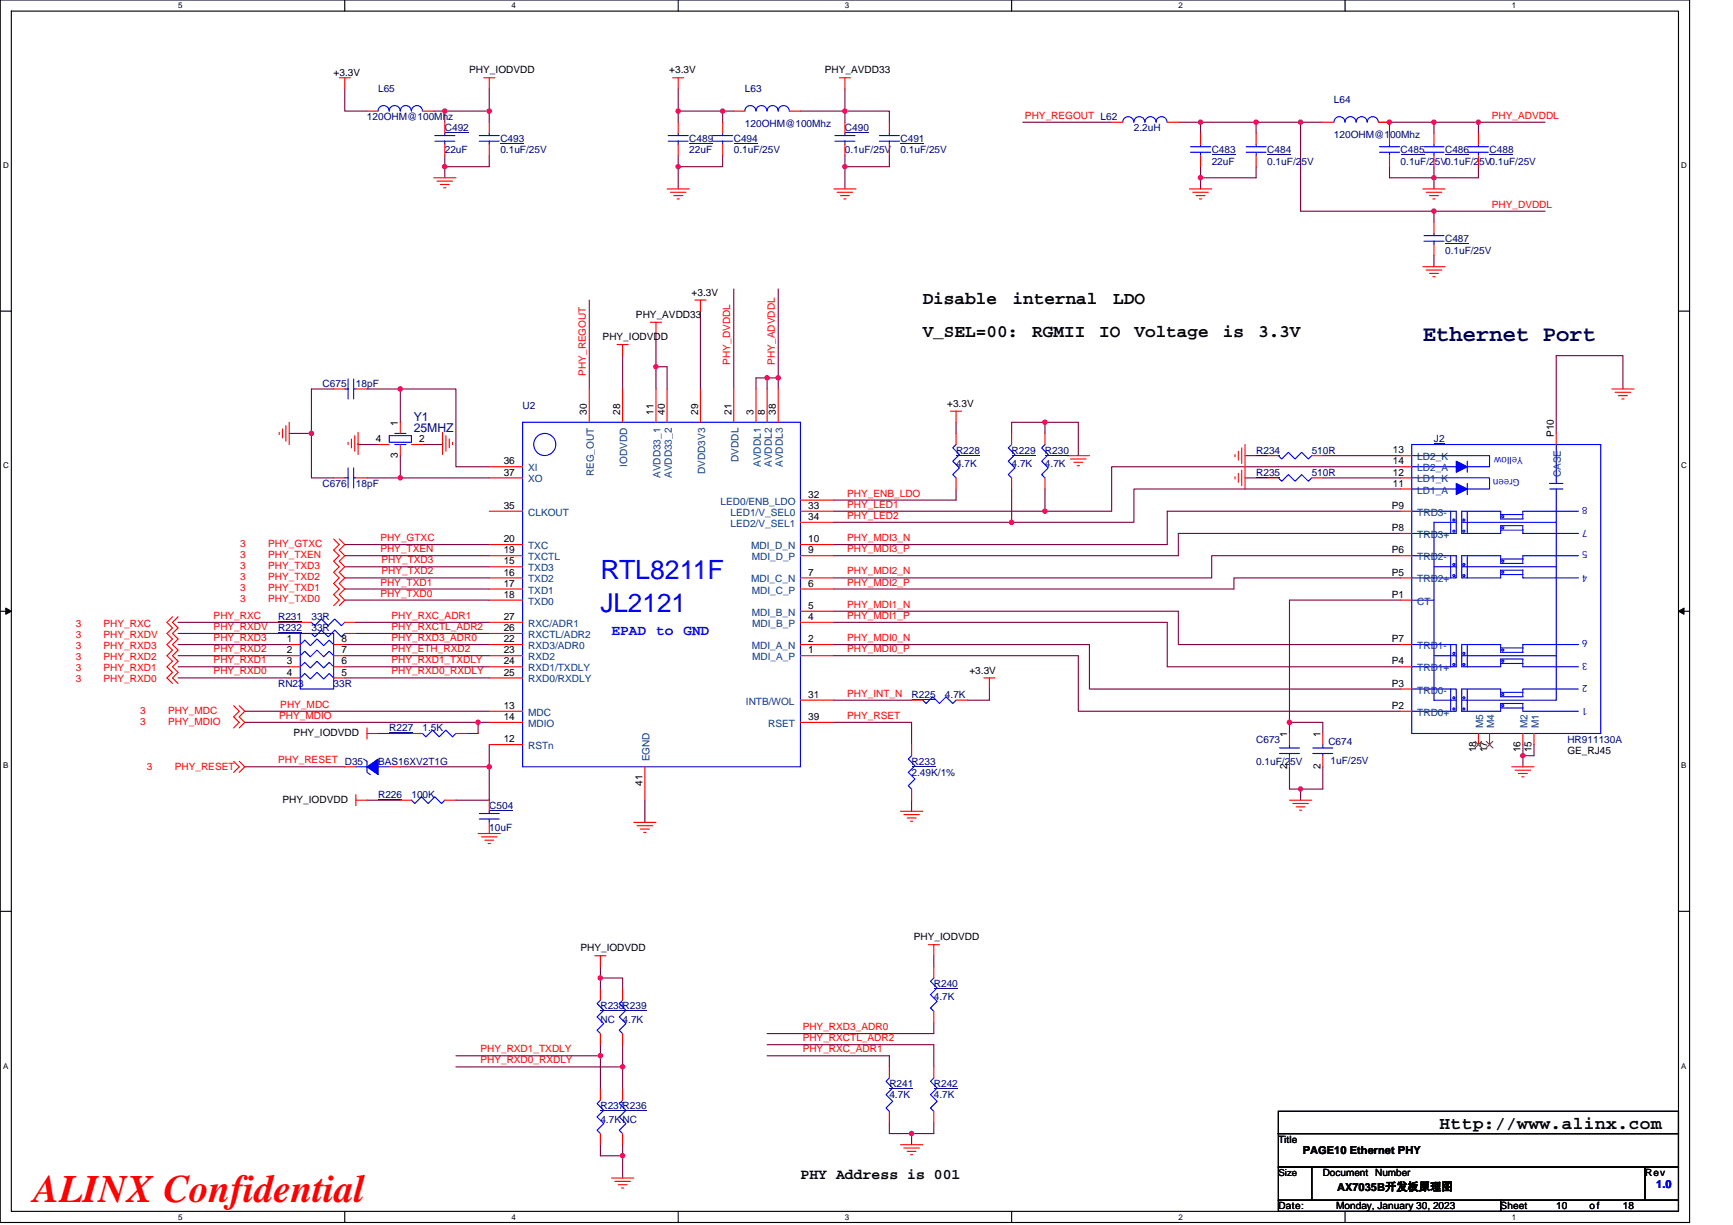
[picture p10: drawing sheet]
<svg xmlns="http://www.w3.org/2000/svg" width="297mm" height="210mm" viewBox="0 0 297 210" stroke-linecap="round" stroke-linejoin="round" font-family="sans-serif">
<path d="M0 0h289.6v209.5h-289.6zM1.9 1.9h285.8v205.7h-285.8z" fill="none" stroke="#000" stroke-width=".19"/>
<g fill="#fff">
<path d="M30.5 .2h.8v1.5h-.8z"/>
<path d="M30.5 207.8h.8v1.6h-.8z"/>
</g>
<path d="M59.1 0v1.9M59.1 207.6v1.9" fill="none" stroke="#000" stroke-width=".19"/>
<g fill="#fff">
<path d="M87.7 .2h.7v1.5h-.7z"/>
<path d="M87.7 207.8h.7v1.6h-.7z"/>
</g>
<path d="M116.2 0v1.9M116.2 207.6v1.9" fill="none" stroke="#000" stroke-width=".19"/>
<g fill="#fff">
<path d="M144.8 .2h.8v1.5h-.8z"/>
<path d="M144.8 207.8h.8v1.6h-.8z"/>
</g>
<path d="M173.4 0v1.9M173.4 207.6v1.9" fill="none" stroke="#000" stroke-width=".19"/>
<g fill="#fff">
<path d="M202 .2h.7v1.5h-.7z"/>
<path d="M202 207.8h.7v1.6h-.7z"/>
</g>
<path d="M230.5 0v1.9M230.5 207.6v1.9" fill="none" stroke="#000" stroke-width=".19"/>
<g fill="#fff">
<path d="M259.1 .2h.8v1.5h-.8z"/>
<path d="M259.1 207.8h.8v1.6h-.8z"/>
<path d="M.5 27.6h1v1.5h-1z"/>
<path d="M288.2 27.6h1v1.5h-1z"/>
<path d="M.5 79.1h1v1.5h-1z"/>
<path d="M288.2 79.1h1v1.5h-1z"/>
</g>
<path d="M0 53.3h1.9M287.7 53.3h1.9" fill="none" stroke="#000" stroke-width=".19"/>
<g fill="#fff">
<path d="M.5 130.5h.9v1.5h-.9z"/>
<path d="M288.2 130.5h.9v1.5h-.9z"/>
</g>
<path d="M0 104.8h1.9M287.7 104.8h1.9" fill="none" stroke="#000" stroke-width=".19"/>
<path d="M1 104.2l.9 .6-.9 .5zM287.7 104.8l.9-.6v1.1z" fill="#000" stroke="#000" stroke-width=".17"/>
<g fill="#fff">
<path d="M.5 181.9h.9v1.6h-.9z"/>
<path d="M288.2 181.9h.9v1.6h-.9z"/>
</g>
<path d="M0 156.2h1.9M287.7 156.2h1.9M219.1 190.5h68.6v3.8h-68.6zM219.1 194.3h68.6v5.7h-68.6zM219.1 200h5.7v5.7h-5.7zM219.1 205.7h38.1v1.9h-38.1zM224.8 200h57.2v5.7h-57.2zM257.2 205.7h30.5v1.9h-30.5zM282 200h5.7v5.7h-5.7z" fill="none" stroke="#000" stroke-width=".19"/>
<g fill="none" stroke="#800040" stroke-width=".19">
<path d="M59.1 15.2v3.8h3.8M74.3 19h1.9M76.2 19.1v1.9M76.2 19h7.7M83.9 15.2v3.8M83.9 19.1v1.9M116.2 19.1v1.9M116.2 19h7.7M116.2 15.2v3.8M123.9 19.1v1.9M123.9 19h1.9M137.2 19h7.6"/>
<path d="M144.8 19.1v1.9M144.8 15.2v3.8M144.8 19.1h7.6v1.9M76.2 26.7v1.9M76.2 28.6v1.9M83.9 26.7v1.9h-7.7M116.2 26.7v1.9M123.9 26.7v1.9h-7.7v3.8M144.8 28.6v3.8M144.8 26.7v1.9M152.4 26.7v1.9h-7.6M175.3 21h15.2"/>
<path d="M202 21h13.3M205.8 28.6v1.9M205.8 21v1.9M205.8 30.5v1.9M215.3 28.6v1.9h-9.5M215.3 21v1.9M215.3 21h7.6M222.9 21h3.8M222.9 21v15.2h22.9M236.3 21h1.9M238.2 21h7.6M238.2 28.6v1.9h7.6"/>
<path d="M238.2 21v1.9M245.8 36.2v1.9M245.8 21h7.6M245.8 36.2h19M245.8 28.6v1.9M245.8 21v1.9M245.8 30.5v1.9M253.4 21h11.4M253.4 21v1.9M253.4 28.6v1.9h-7.6M101 51.4v15.3M112.4 57.1v5.8"/>
<path d="M120.1 53.3v13.4M125.8 49.5v17.2M133.4 49.5v15.3M245.8 43.8v1.9M49.6 74.3h3.8M53.4 74.3v7.6h3.8M57.2 66.7h-3.8v7.6M61.4 76v.2h3.4M62.9 66.7h5.7M68.6 66.7h9.5v13.3h5.8M68.6 78.1v3.8M68.6 66.7v5.7"/>
<path d="M75.9 76v.2h-3.5M106.7 61v5.7M112.4 62.9h1.9v3.8M112.4 62.9v3.8M131.5 64.8h1.9M131.5 64.8h-1.9v1.9M131.5 64.8v1.9M133.4 64.8v1.9M163.9 72.4v1.9M179.1 72.4h-5.7v1.9M179.1 72.4v1.9M179.1 72.4h5.7v5.7"/>
<path d="M213.4 78.1h3.8M226.7 78.1h13.4M278.2 66.7v-5.7h-11.5v13.3M59.1 99.1h24.8M59.1 97.2h24.8M59.1 95.2h24.8M59.1 93.3h24.8M62.9 81.9h5.7M68.6 81.9h15.3M142.9 87.6h36.2M163.9 83.8v1.9h-21M173.4 83.8v5.7h-30.5"/>
<path d="M179.1 83.8v3.8M213.4 81.9h3.8M226.7 81.9h13.4M240.1 83.8h-45.8v5.7h-20.9M240.1 80h-49.6v7.6h-11.4M240.1 91.4h-38.1v3.8h-59.1M240.1 87.6h-40v5.7h-57.2M240.1 99.1h-28.6v1.9h-68.6M240.1 95.3h-32.4v3.8h-64.8M30.5 108.6h21M30.5 106.7h21M30.5 116.2h19.1"/>
<path d="M30.5 110.5h19.1M30.5 112.4h19.1M30.5 114.3h19.1M59.1 116.2h24.8M59.1 110.5h24.8M59.1 112.4h24.8M59.1 114.3h24.8M59.1 102.9h24.8M59.1 101h24.8M61 108.6h22.9M61 106.7h22.9M142.9 106.7h57.2v7.6h40"/>
<path d="M142.9 104.8h59.1v5.7h38.1M142.9 110.5h43.8v7.6h53.4M142.9 112.4h41.9v9.5h55.3M169.6 118.1v1.9h-3.8M240.1 102.9h-19.1v20.9M41.9 123.8h40.1M41.9 121.9h42M41.9 131.4h17.2M62.9 137.2h5.7M64.8 125.7h5.7M68.6 131.4h15.3M82 123.8h1.9"/>
<path d="M82 123.8v1.9h-2M83.9 127.6v3.8M83.9 131.4v5.8h-5.8M110.5 137.2v3.8M142.9 120h13.3M142.9 123.8h13.3v3.8M156.2 137.2v1.9M221 131.4v3.9h1.9M221 123.8v1.9M221 123.8h5.7v1.9M222.9 135.3v1.9M226.7 131.4v3.9h-3.8"/>
<path d="M261 127.6v1.9M261 129.5v1.9M262.9 127.6v1.9h-1.9M102.9 167.6h3.8v1.9M102.9 165.7v1.9M102.9 167.6v1.9M102.9 179.1v1.9M106.7 179.1v7.6M131.5 179.1h28.6v3.8M160.1 175.3v1.9h-28.6M160.1 163.8v1.9M78.1 182.9h28.6"/>
<path d="M78.1 181h24.8M102.9 196.2v1.9h3.8M102.9 181v5.7M106.7 196.2v1.9M106.7 198.1v3.8M131.5 181h20.9v1.9M152.4 192.4v1.9h3.8M156.2 194.3v1.9M160.1 192.4v1.9h-3.9"/>
</g>
<g fill="#f0f" stroke="#f0f" stroke-width=".19">
<circle cx="222.9" cy="135.2" r=".38"/>
<circle cx="221" cy="123.8" r=".38"/>
<circle cx="261" cy="129.5" r=".38"/>
<circle cx="83.8" cy="131.4" r=".38"/>
<circle cx="173.4" cy="89.5" r=".38"/>
<circle cx="179.1" cy="87.6" r=".38"/>
<circle cx="179.1" cy="72.4" r=".38"/>
<circle cx="131.5" cy="64.8" r=".38"/>
<circle cx="133.4" cy="64.8" r=".38"/>
<circle cx="112.4" cy="62.9" r=".38"/>
<circle cx="53.4" cy="74.3" r=".38"/>
<circle cx="68.6" cy="66.7" r=".38"/>
<circle cx="68.6" cy="81.9" r=".38"/>
<circle cx="205.8" cy="20.9" r=".38"/>
<circle cx="245.8" cy="36.2" r=".38"/>
<circle cx="205.8" cy="30.5" r=".38"/>
<circle cx="222.9" cy="20.9" r=".38"/>
<circle cx="215.3" cy="20.9" r=".38"/>
<circle cx="245.8" cy="20.9" r=".38"/>
<circle cx="253.4" cy="20.9" r=".38"/>
<circle cx="238.1" cy="20.9" r=".38"/>
<circle cx="245.8" cy="30.5" r=".38"/>
<circle cx="116.2" cy="28.6" r=".38"/>
<circle cx="116.2" cy="19" r=".38"/>
<circle cx="144.8" cy="19" r=".38"/>
<circle cx="144.8" cy="28.6" r=".38"/>
<circle cx="76.2" cy="28.6" r=".38"/>
<circle cx="83.8" cy="19" r=".38"/>
<circle cx="76.2" cy="19" r=".38"/>
<circle cx="123.8" cy="19" r=".38"/>
<circle cx="81.9" cy="123.8" r=".38"/>
<circle cx="106.7" cy="198.1" r=".38"/>
<circle cx="102.9" cy="181" r=".38"/>
<circle cx="106.7" cy="182.9" r=".38"/>
<circle cx="102.9" cy="167.6" r=".38"/>
<circle cx="156.2" cy="194.3" r=".38"/>
</g>
<g fill="none" stroke="#f00" stroke-width=".19">
<path d="M58.1 13.3h1.9M59.1 13.3v1.9M82.9 13.3h1.9M83.9 13.3v1.9M115.3 13.3h1.9M116.2 13.3v1.9M143.9 13.3h1.9M144.8 13.3v1.9M74.3 30.5h3.8M74.9 31.1h2.7M75.5 31.6h1.5M76 32.2h.4"/>
<path d="M76.2 21v1.9M76.2 24.8v1.9M83.9 21v1.9M83.9 24.8v1.9M114.3 32.4h3.8M114.9 33h2.7M115.5 33.5h1.5M116.1 34.1h.3M116.2 21v1.9M116.2 24.8v1.9M142.9 32.4h3.8M143.5 33h2.7"/>
<path d="M144.1 33.5h1.5M144.6 34.1h.4M203.9 32.4h3.8M204.4 33h2.7M205 33.5h1.5M205.6 34.1h.4M205.8 22.9v1.9M205.8 26.7v1.9M215.3 22.9v1.9M215.3 26.7v1.9M243.9 32.4h3.8M244.5 33h2.6"/>
<path d="M245 33.5h1.5M245.6 34.1h.4M105.8 59.1h1.9M106.7 59.1v1.9M111.5 55.2h1.9M112.4 55.2v1.9M119.1 51.4h1.9M120.1 51.4v1.9M243.9 45.7h3.8M244.5 46.3h2.6M245 46.9h1.5M245.6 47.4h.4"/>
<path d="M47.9 74.1v.4M48.4 73.5v1.6M49 73v2.6M49.6 72.4v3.8M59.7 75.8v.4M60.2 75.2v1.6M60.8 74.7v2.6M61.4 74.1v3.8M75.9 74.1v3.8M76.4 74.7v2.6M77 75.2v1.6M77.6 75.8v.4"/>
<path d="M101 66.7v5.7M106.7 66.7v5.7M112.4 66.7v5.7M114.3 66.7v5.7M120.1 66.7v5.7M125.8 66.7v5.7M129.6 66.7v5.7M131.5 66.7v5.7M133.4 66.7v5.7M162.9 70.5h1.9M163.9 70.5v1.9M182.9 78.1h3.8"/>
<path d="M183.5 78.7h2.7M184.1 79.2h1.5M184.6 79.8h.4M211.7 77.9v.4M212.3 77.3v1.6M212.8 76.8v2.6M213.4 76.2v7.6M276.3 66.7h3.8M276.8 67.2h2.7M277.4 67.8h1.5M278 68.4h.4M57.2 92.4l.9 .9-.9 1 .9 .9-.9 1 .9 1-.9 .9 .9 1-.9 .9 .9 1-.9 .9 .9 1-.9 .9"/>
<path d="M58.1 92.4l1 .9-1 1 1 .9-1 1 1 1-1 .9 1 1-1 .9 1 1-1 .9 1 1-1 .9M83.9 93.3h5.7M83.9 99.1h5.7M83.9 97.2h5.7M83.9 95.2h5.7M83.9 80h5.7M83.9 81.9h5.7M83.9 87.6h5.7M137.2 99.1h5.7M137.2 95.2h5.7M137.2 93.3h5.7M137.2 89.5h5.7"/>
<path d="M137.2 85.7h5.7M137.2 87.6h5.7M211.7 81.7v.4M212.3 81.2v1.5M212.8 80.6v2.6M29.6 105.7l-1 1 1 .9-1 1 1 .9-1 1 1 .9-1 1 1 .9-1 1 1 1-1 .9 1 1M30.5 105.7l-.9 1 .9 .9-.9 1 .9 .9-.9 1 .9 .9-.9 1 .9 .9-.9 1 .9 1-.9 .9 .9 1M51.5 106.7h1.9M51.5 108.6h1.9M59.1 106.7h1.9M59.1 108.6h1.9M83.9 108.6h5.7"/>
<path d="M83.9 116.2h5.7M83.9 114.3h5.7M83.9 112.4h5.7M83.9 110.5h5.7M83.9 106.7h5.7M83.9 102.9h5.7M83.9 101h5.7M137.2 112.4h5.7M137.2 110.5h5.7M137.2 106.7h5.7M137.2 104.8h5.7M137.2 101h5.7"/>
<path d="M168.6 116.2h1.9M169.6 116.2v1.9M40 121l1 .9-1 1 1 .9-1 1M40 130.5l1 .9-1 1M41 121l.9 .9-.9 1 .9 .9-.9 1M41 130.5l.9 .9-.9 1M61 137.2h1.9M61 136.2v1.9M62.9 125.7h1.9M62.9 124.8v1.9M70.5 125.7h1.9M78.1 125.7h1.9"/>
<path d="M83.9 127.6h5.7M83.9 121.9h5.7M83.9 123.8h5.7M110.5 131.4v5.8M137.2 120h5.7M137.2 123.8h5.7M154.3 139.1h3.9M154.9 139.6h2.7M221 125.7v1.9M221 129.5v1.9M221 137.2h3.8M221.6 137.7h2.7"/>
<path d="M222.2 138.3h1.5M222.7 138.9h.4M259.1 131.4h3.8M259.7 132h2.7M260.3 132.6h1.5M260.8 133.2h.4M82 142.9h3.8M82.5 143.4h2.7M83.1 144h1.5M83.7 144.6h.3M108.6 141h3.8M109.2 141.5h2.7"/>
<path d="M109.8 142.1h1.5M110.3 142.7h.4M155.5 140.2h1.5M156.1 140.8h.3M102 163.8h1.9M102.9 177.2v1.9M102.9 169.5v1.9M102.9 163.8v1.9M106.7 177.2v1.9M106.7 169.5v1.9M159.1 161.9h1.9M160.1 161.9v1.9"/>
<path d="M154.3 196.2h3.9M154.9 196.8h2.7M155.5 197.4h1.5M156.1 197.9h.3M104.8 201.9h3.8M105.4 202.5h2.7M106 203.1h1.5M106.5 203.6h.4"/>
</g>
<g fill="none" stroke="#00f" stroke-width=".19">
<path d="M74.5 24.2h3.5M74.5 23.2h3.5M76.2 22.9v.3M76.2 24.2v.6M82.1 24.2h3.5M82.1 23.2h3.5M83.9 22.9v.3M83.9 24.2v.6M114.5 24.2h3.5M114.5 23.2h3.5M116.2 22.9v.3M116.2 24.2v.6"/>
<path d="M204.1 26.1h3.4M204.1 25.1h3.4M205.8 24.8v.3M205.8 26.1v.6M213.6 26.1h3.4M213.6 25.1h3.4M215.3 24.8v.3M215.3 26.1v.6M89.6 72.4h47.6v59h-47.6zM242 78.1h13.3v1.9h-13.3M242 76.2h32.4v49.5h-32.4zM251.5 79.1v1.9"/>
<path d="M266.7 76.2v6.7M242 81.9h13.3v1.9h-13.3M242 95.2l7.6 .1v3.8h-7.6M242 87.6h7.6v3.8h-7.6M245.8 97.2h3.8M248.6 95.3v3.8M248.6 87.6v3.8M249.1 98.5h.2v.3h-.2zM249.1 96.6h.2v.3h-.2zM249.1 90.9h.2v.3h-.2zM249.1 89h.2v.3h-.2zM249.6 89.5h-3.8v30.5h3.8"/>
<path d="M250.5 97.2h16.2M250.5 89.5h16.2M250.8 96.6h.2v.3h-.2zM250.8 98.5h.2v.3h-.2zM250.8 89h.2v.3h-.2zM250.8 90.9h.2v.3h-.2zM251.5 95.3v3.8M251.5 87.6v3.8M251.5 82.9v1.9M257.2 98.5h3.8M257.2 95.8h3.8M257.2 90.9h3.8"/>
<path d="M257.2 88.2h3.8M257.4 96.1h.3v.2h-.3zM257.4 98h.3v.2h-.3zM257.4 88.4h.3v.3h-.3zM257.4 90.3h.3v.3h-.3zM265.6 82.9h2.3M265.6 83.8h2.3M266.7 83.8v36.2h-16.2M270.5 95.2h-9.5v1.4h-3.8v-1.4h-6.7v3.9h6.7v-1.4h3.8v1.4h9.5M270.5 87.6h-9.5v1.4h-3.8v-1.4h-6.7v3.8h6.7v-1.3h3.8v1.3h9.5M53.4 106.7l.6 .6 1.1-1.2 1.1 1.2 1.2-1.2 1.1 1.2 .6-.6M53.4 108.6l.6 .6 1.1-1.2 1.1 1.2 1.2-1.2 1.1 1.2 .6-.6"/>
<path d="M242 118.1h7.6v3.8h-7.6M242 102.9h3.8M242 110.5h7.6v3.8h-7.6M245.8 112.4h3.8M248.6 110.5v3.8M248.6 118.1v3.8M249.1 119.5h.2v.2h-.2zM249.1 113.8h.2v.2h-.2zM249.1 111.9h.2v.2h-.2zM250.5 112.4h16.2M250.8 111.9h.2v.2h-.2zM250.8 119.5h.2v.2h-.2z"/>
<path d="M250.8 113.8h.2v.2h-.2zM251.5 110.5v3.8M251.5 118.1v3.8M257.2 113.7h3.8M257.2 111.1h3.8M257.2 118.7h3.8M257.4 118.9h.3v.3h-.3zM257.4 111.3h.3v.3h-.3zM257.4 113.2h.3v.3h-.3zM270.5 110.5h-9.5v1.3h-3.8v-1.3h-6.7v3.8h6.7v-1.3h3.8v1.3h9.5M270.5 118.1h-9.5v1.3h-3.8v-1.3h-6.7v3.8h6.7v-1.3h3.8v1.3h9.5M72.4 125.7l.6 .6 1.1-1.1 1.2 1.1 1.1-1.1 1.2 1.1 .5-.6"/>
<path d="M219.3 128.2h3.4M219.3 129.2h3.4M221 127.6v.6M221 129.2v.3M249.1 121.4h.2v.3h-.2zM250.8 121.4h.2v.3h-.2zM257.2 121.3h3.8M257.4 120.8h.3v.3h-.3zM102.9 171.5l-.6 .5 1.2 1.2-1.2 1.1 1.2 1.2-1.2 1.1 .6 .6M106.7 171.5l-.6 .5 1.2 1.2-1.2 1.1 1.2 1.2-1.2 1.1 .6 .6"/>
<circle cx="93.4" cy="76.2" r="1.89"/>
</g>
<path d="M76.2 22.8h4.1M85.8 24.7h4M118.1 24.7h4.1M207.7 26.6h4.1M217.2 26.6h4.1M47.7 106.6h4M47.7 108.5h4M66.7 125.6h4.1M102.9 173.2h7.9" fill="none" stroke="#000080" stroke-width=".17"/>
<g fill="#00f" stroke="#00f" stroke-width=".19">
<path d="M249.6 82.9l1.9 .9-1.9 1z" fill-rule="evenodd"/>
<path d="M249.6 79.1l1.9 .9-1.9 1z" fill-rule="evenodd"/>
</g>
<path d="M245.8 76h1.8v.2h-1.8z" fill="#000080"/>
<g fill="none" stroke="#f00" stroke-width=".19">
<path d="M62.9 19h1.9M72.4 19h1.9M125.8 19h1.9M135.3 19h1.9M123.9 21v1.9M123.9 24.8v1.9M144.8 21v1.9M144.8 24.8v1.9M152.4 21v1.9M152.4 24.8v1.9M190.5 21h1.9M200.1 21h1.9"/>
<path d="M226.7 21h1.9M236.3 21h1.9M238.2 22.9v1.9M238.2 26.7v1.9M245.8 22.9v1.9M245.8 26.7v1.9M245.8 38.1v1.9M253.4 22.9v1.9M253.4 26.7v1.9M245.8 41.9v1.9M57.2 66.7h1.9M61 66.7h1.9"/>
<path d="M64.8 76.2h1.9M68.6 72.4v1.9M68.6 76.2v1.9M70.5 76.2h1.9M163.9 74.3v1.9M173.4 74.3v1.9M179.1 74.3v1.9M217.2 78.1h1.9M224.8 78.1h1.9M240.1 78.1h1.9M266.7 74.3v1.9M57.2 81.9h1.9"/>
<path d="M61 81.9h1.9M163.9 81.9v1.9M173.4 81.9v1.9M179.1 81.9v1.9M217.2 81.9h1.9M224.8 81.9h1.9M240.1 99.1h1.9M240.1 95.2h1.9M240.1 91.4h1.9M240.1 87.6h1.9M240.1 83.8h1.9M240.1 81.9h1.9"/>
<path d="M240.1 80h1.9M49.6 110.5h1.9M49.6 112.4h1.9M49.6 114.3h1.9M49.6 116.2h1.9M57.2 116.2h1.9M57.2 114.3h1.9M57.2 112.4h1.9M57.2 110.5h1.9M240.1 118.1h1.9M240.1 114.3h1.9M240.1 110.5h1.9"/>
<path d="M240.1 102.9h1.9M59.1 131.4h1.9M66.7 131.4h1.9M68.6 137.2h1.9M76.2 137.2h1.9M83.9 137.2v1.9M156.2 120h2M156.2 135.3v1.9M156.2 127.6v1.9M163.9 120h1.9M226.7 125.7v1.9M226.7 129.5v1.9"/>
<path d="M240.1 121.9h1.9M253.4 125.7v1.9M255.3 125.7v1.9M261 125.7v1.9M262.9 125.7v1.9M83.9 141v1.9M160.1 173.4v1.9M160.1 165.7v1.9M102.9 194.3v1.9M102.9 186.7v1.9M106.7 194.3v1.9M106.7 186.7v1.9"/>
<path d="M152.4 190.5v1.9M152.4 182.9v1.9M160.1 190.5v1.9M160.1 182.9v1.9"/>
</g>
<path d="M252.8 127.1l1.2 1.1M254 127.1l-1.2 1.1M254.7 127.1l1.2 1.1M255.9 127.1l-1.2 1.1" fill="none" stroke="#804000" stroke-width=".17"/>
<g fill="none" stroke="#00f" stroke-width=".19">
<path d="M66.7 19a.94 .94 0 0 0-.9-.9 .94 .94 0 0 0-1 .9M70.5 19a.95 .95 0 0 0-.9-.9 .95 .95 0 0 0-1 .9 .94 .94 0 0 0-.9-.9 .94 .94 0 0 0-1 .9M72.4 19a.94 .94 0 0 0-.9-.9 .94 .94 0 0 0-1 .9M129.6 19a.94 .94 0 0 0-1-.9 .94 .94 0 0 0-.9 .9M133.4 19a.95 .95 0 0 0-1-.9 .95 .95 0 0 0-.9 .9 .94 .94 0 0 0-1-.9 .94 .94 0 0 0-.9 .9M135.3 19a.94 .94 0 0 0-1-.9 .94 .94 0 0 0-.9 .9M122.1 24.2h3.5M122.1 23.2h3.5M123.9 22.9v.3M123.9 24.2v.6M143.1 24.2h3.4M143.1 23.2h3.4"/>
<path d="M144.8 22.9v.3M144.8 24.2v.6M150.7 24.2h3.5M150.7 23.2h3.5M152.4 22.9v.3M152.4 24.2v.6M194.3 20.9a.94 .94 0 0 0-.9-.9 .94 .94 0 0 0-1 .9M196.2 20.9a.94 .94 0 0 0-.9-.9 .94 .94 0 0 0-1 .9M200 20.9a.95 .95 0 0 0-.9-.9 .95 .95 0 0 0-1 .9 .94 .94 0 0 0-.9-.9 .94 .94 0 0 0-.9 .9M232.4 20.9a.95 .95 0 0 0-.9-.9 .95 .95 0 0 0-1 .9 .94 .94 0 0 0-.9-.9 .94 .94 0 0 0-1 .9M236.2 20.9a.95 .95 0 0 0-.9-.9 .95 .95 0 0 0-1 .9 .94 .94 0 0 0-.9-.9 .94 .94 0 0 0-1 .9M236.4 26.1h3.5"/>
<path d="M236.4 25.1h3.5M238.2 24.8v.3M238.2 26.1v.6M244.1 26.1h3.4M244.1 25.1h3.4M245.8 24.8v.3M245.8 26.1v.6M251.7 26.1h3.4M251.7 25.1h3.4M253.4 24.8v.3M253.4 26.1v.6M244.1 41.3h3.4"/>
<path d="M244.1 40.4h3.4M245.8 40v.4M245.8 41.3v.6M59.1 66.7h.6M59.7 65v3.4M60.6 65v3.4M60.6 66.7h.4M66.7 74.7h3.8v1.1h-3.8zM67.7 74.3h1.9M67.7 76.2h1.9M68.6 76.2h.1M68.6 74.3h.1"/>
<path d="M163.9 76.2l-.6 .6 1.1 1.1-1.1 1.2 1.1 1.1-1.1 1.1 .6 .6M173.4 76.2l-.6 .6 1.2 1.1-1.2 1.2 1.2 1.1-1.2 1.1 .6 .6M179.1 76.2l-.6 .6 1.2 1.1-1.2 1.2 1.2 1.1-1.2 1.1 .6 .6M219.1 78.1l.6 .6 1.1-1.2 1.2 1.2 1.1-1.2 1.2 1.2 .5-.6M59.1 81.9h.6M59.7 80.2v3.4M60.6 80.2v3.4M60.6 81.9h.4M219.1 81.9l.6 .6 1.1-1.2 1.2 1.2 1.1-1.2 1.2 1.2 .5-.6M51.5 108.6h5.7v9.5h-5.7zM51.5 110.5l.7-.8 1 1 1.1-1.2 1.2 1.2 .9-1 .8 .8M51.5 112.4l.7-.8 1 1 1.1-1.2 1.2 1.2 .9-1 .8 .8"/>
<path d="M51.5 114.3l.7-.8 1 1 1.1-1.2 1.2 1.2 .9-1 .8 .8M51.5 116.2l.7-.8 1 1 1.1-1.1 1.2 1.1 .9-1 .8 .8M61 131.4h1.9M62.3 130.1l.6 .4v1.9l.6 .4M64.8 131.4h1.9M70.5 137.2l.6 .5 1.1-1.1 1.2 1.1 1.1-1.1 1.2 1.1 .5-.5M82.1 139.4h3.5M83.9 139.1v.3M156.2 129.5l-.5 .6 1.1 1.2-1.1 1.1 1.1 1.1-1.1 1.2 .5 .6M158.2 120l.5 .6 1.2-1.2 1.1 1.2 1.2-1.2 1.1 1.2 .6-.6M225 128.2h3.4M225 129.2h3.4"/>
<path d="M226.7 127.6v.6M226.7 129.2v.3M82.1 140.4h3.5M83.9 140.4v.6M160.1 167.6l-.6 .6 1.1 1.2-1.1 1.1 1.1 1.1-1.1 1.2 .6 .6M102.9 188.6l-.6 .6 1.2 1.1-1.2 1.2 1.2 1.1-1.2 1.1 .6 .6M106.7 188.6l-.6 .6 1.2 1.1-1.2 1.2 1.2 1.1-1.2 1.1 .6 .6M152.4 184.8l-.5 .6 1.1 1.1-1.1 1.1 1.1 1.2-1.1 1.1 .5 .6M160.1 184.8l-.6 .6 1.1 1.1-1.1 1.1 1.1 1.2-1.1 1.1 .6 .6"/>
</g>
<g fill="none" stroke="#000080" stroke-width=".17">
<path d="M125.8 24.7h4.1M144.8 22.8h4.1M154.3 24.7h4.1M240.1 26.6h4.1M247.7 26.6h4.1M255.3 26.6h4.1M247.7 41.8h4.1M163.9 78h4.1M173.4 78h4.1M179.1 78h4.1M215.3 78h4.1M215.3 81.8h4.1"/>
<path d="M156.2 119.9h4.1M64.8 137.1h4.1M83.9 139h4M156.2 131.3h4.1M160.1 169.4h4M102.9 190.4h7.9M152.4 186.6h4.1M160.1 186.6h4"/>
</g>
<path d="M62.9 131.4l1.9-1.3v2.7z" fill-rule="evenodd" fill="#00f" stroke="#00f" stroke-width=".19"/>
<g fill="#f0f" stroke="#f0f" stroke-width=".19">
<circle cx="222.9" cy="135.2" r=".38"/>
<circle cx="221" cy="123.8" r=".38"/>
<circle cx="261" cy="129.5" r=".38"/>
<circle cx="83.8" cy="131.4" r=".38"/>
<circle cx="173.4" cy="89.5" r=".38"/>
<circle cx="179.1" cy="87.6" r=".38"/>
<circle cx="179.1" cy="72.4" r=".38"/>
<circle cx="131.5" cy="64.8" r=".38"/>
<circle cx="133.4" cy="64.8" r=".38"/>
<circle cx="112.4" cy="62.9" r=".38"/>
<circle cx="53.4" cy="74.3" r=".38"/>
<circle cx="68.6" cy="66.7" r=".38"/>
<circle cx="68.6" cy="81.9" r=".38"/>
<circle cx="205.8" cy="20.9" r=".38"/>
<circle cx="245.8" cy="36.2" r=".38"/>
<circle cx="205.8" cy="30.5" r=".38"/>
<circle cx="222.9" cy="20.9" r=".38"/>
<circle cx="215.3" cy="20.9" r=".38"/>
<circle cx="245.8" cy="20.9" r=".38"/>
<circle cx="253.4" cy="20.9" r=".38"/>
<circle cx="238.1" cy="20.9" r=".38"/>
<circle cx="245.8" cy="30.5" r=".38"/>
<circle cx="116.2" cy="28.6" r=".38"/>
<circle cx="116.2" cy="19" r=".38"/>
<circle cx="144.8" cy="19" r=".38"/>
<circle cx="144.8" cy="28.6" r=".38"/>
<circle cx="76.2" cy="28.6" r=".38"/>
<circle cx="83.8" cy="19" r=".38"/>
<circle cx="76.2" cy="19" r=".38"/>
<circle cx="123.8" cy="19" r=".38"/>
<circle cx="81.9" cy="123.8" r=".38"/>
<circle cx="106.7" cy="198.1" r=".38"/>
<circle cx="102.9" cy="181" r=".38"/>
<circle cx="106.7" cy="182.9" r=".38"/>
<circle cx="102.9" cy="167.6" r=".38"/>
<circle cx="156.2" cy="194.3" r=".38"/>
</g>
<text font-size="6.7" fill="#f00" x="5.8" y="206">ALINX Confidential</text>
<text font-size="4.6" fill="#00f" x="102.9" y="99.3">RTL8211F</text>
<text font-size="4.5" fill="#00f" x="102.9" y="105">JL2121</text>
<text font-size="3.8" fill="#000040" x="243.9" y="58.4">Ethernet Port</text>
<g font-size="3">
<text x="158.2" y="52.1">Disable</text>
<text x="173.6" y="52.1">internal</text>
<text x="190.8" y="52.1">LDO</text>
<text x="158.2" y="57.8">V_SEL=00:</text>
<text x="176.9" y="57.8">RGMII</text>
<text x="188.4" y="57.8">IO</text>
<text x="194.4" y="57.8">Voltage</text>
<text x="209.6" y="57.8">is</text>
<text x="215.6" y="57.8">3.3V</text>
<text x="246.7" y="193.4">Http://www.alinx.com</text>
</g>
<text font-size="2.5" fill="#00f" x="104.8" y="108.8">EPAD to GND</text>
<text font-size="2.5" x="137.2" y="202.2">PHY Address is 001</text>
<g font-size="2.1" fill="#000080">
<text x="70.9" y="72.2">Y1</text>
<text x="70.9" y="74.1">25MHZ</text>
</g>
<g font-size="1.9">
<text x="223.3" y="197.8">PAGE10 Ethernet PHY</text>
<text x="229.2" y="204.1">AX7035B开发板原理图</text>
</g>
<text font-size="1.9" fill="#00f" x="283.9" y="203.7">1.0</text>
<g font-size="1.7">
<text x="57.2" y="13">+3.3V</text>
<text x="80.4" y="12.6">PHY_IODVDD</text>
<text x="114.7" y="12.6">+3.3V</text>
<text x="141.4" y="12.6">PHY_AVDD33</text>
<text x="118.5" y="50.7">+3.3V</text>
<text x="103.3" y="58.3">PHY_IODVDD</text>
<text x="109" y="54.5">PHY_AVDD33</text>
<text x="100.6" y="71.1" transform="rotate(-90 100.6 71.1)">30</text>
<text x="106.3" y="71.1" transform="rotate(-90 106.3 71.1)">28</text>
<text x="112" y="71.1" transform="rotate(-90 112 71.1)">11</text>
<text x="113.9" y="71.1" transform="rotate(-90 113.9 71.1)">40</text>
<text x="119.7" y="71.1" transform="rotate(-90 119.7 71.1)">29</text>
<text x="125.4" y="71.1" transform="rotate(-90 125.4 71.1)">21</text>
<text x="129.2" y="71.1" transform="rotate(-90 129.2 71.1)">3</text>
<text x="131.1" y="71.1" transform="rotate(-90 131.1 71.1)">8</text>
<text x="133" y="71.1" transform="rotate(-90 133 71.1)">38</text>
<text x="162.3" y="69.7">+3.3V</text>
<text x="64.4" y="75.8">4</text>
<text x="68.2" y="73" transform="rotate(-90 68.2 73)">1</text>
<text x="71.9" y="75.8">2</text>
<text x="238.7" y="77.7">13</text>
<text x="266.3" y="74.9" transform="rotate(-90 266.3 74.9)">P10</text>
<text x="68.2" y="78.5" transform="rotate(-90 68.2 78.5)">3</text>
<text x="86.3" y="79.6">36</text>
<text x="86.3" y="81.5">37</text>
<text x="238.7" y="83.4">11</text>
<text x="238.7" y="81.5">12</text>
<text x="238.7" y="79.6">14</text>
<text x="86.3" y="87.2">35</text>
<text x="138.5" y="89.1">34</text>
<text x="138.5" y="87.2">33</text>
<text x="138.5" y="85.3">32</text>
<text x="238.5" y="87.2">P9</text>
<text x="86.3" y="92.9">20</text>
<text x="86.3" y="94.8">19</text>
<text x="138.5" y="94.8">9</text>
<text x="138.5" y="92.9">10</text>
<text x="238.5" y="94.8">P6</text>
<text x="238.5" y="91">P8</text>
<text x="86.3" y="100.6">17</text>
<text x="86.3" y="98.7">16</text>
<text x="86.3" y="96.8">15</text>
<text x="138.5" y="100.6">6</text>
<text x="138.5" y="98.7">7</text>
<text x="238.5" y="98.7">P5</text>
<text x="86.3" y="106.3">27</text>
<text x="86.3" y="102.5">18</text>
<text x="138.5" y="104.4">5</text>
<text x="138.5" y="106.3">4</text>
<text x="238.5" y="102.5">P1</text>
<text x="49.2" y="110.1">1</text>
<text x="49.2" y="112">2</text>
<text x="49.2" y="113.9">3</text>
<text x="58.5" y="113.9">6</text>
<text x="58.5" y="112">7</text>
<text x="58.5" y="110.1">8</text>
<text x="86.3" y="108.2">26</text>
<text x="86.3" y="113.9">24</text>
<text x="86.3" y="112">23</text>
<text x="86.3" y="110.1">22</text>
<text x="138.5" y="110.1">2</text>
<text x="138.5" y="112">1</text>
<text x="238.5" y="113.9">P4</text>
<text x="238.5" y="110.1">P7</text>
<text x="49.2" y="115.8">4</text>
<text x="58.5" y="115.8">5</text>
<text x="86.3" y="115.8">25</text>
<text x="138.5" y="119.6">31</text>
<text x="166.2" y="115.5">+3.3V</text>
<text x="238.5" y="117.7">P3</text>
<text x="86.3" y="121.5">13</text>
<text x="86.3" y="123.4">14</text>
<text x="138.5" y="123.4">39</text>
<text x="238.5" y="121.5">P2</text>
<text x="50.3" y="126.1">PHY_IODVDD</text>
<text x="86.3" y="127.2">12</text>
<text x="220.6" y="131.8" transform="rotate(-90 220.6 131.8)">2</text>
<text x="220.6" y="126.3" transform="rotate(-90 220.6 126.3)">1</text>
<text x="226.3" y="131.8" transform="rotate(-90 226.3 131.8)">2</text>
<text x="226.3" y="126.3" transform="rotate(-90 226.3 126.3)">1</text>
<text x="253" y="129" transform="rotate(-90 253 129)">18</text>
<text x="254.9" y="129" transform="rotate(-90 254.9 129)">17</text>
<text x="260.6" y="129" transform="rotate(-90 260.6 129)">16</text>
<text x="262.5" y="129" transform="rotate(-90 262.5 129)">15</text>
<text x="268.6" y="129.2">GE_RJ45</text>
<text x="48.4" y="137.6">PHY_IODVDD</text>
<text x="110.1" y="134.7" transform="rotate(-90 110.1 134.7)">41</text>
<text x="156.6" y="161.2">PHY_IODVDD</text>
<text x="99.5" y="163.1">PHY_IODVDD</text>
<text x="219.1" y="195.9">Title</text>
<text x="219.1" y="201.5">Size</text>
<text x="226.7" y="201.6">Document Number</text>
<text x="282" y="201.6">Rev</text>
<text x="219.1" y="207.3">Date:</text>
<text x="229" y="207.3">Monday, January 30, 2023</text>
<text x="257.2" y="207.3">Sheet</text>
<text x="266.7" y="207.3">10</text>
<text x="272.5" y="207.3">of</text>
<text x="278.2" y="207.3">18</text>
</g>
<g font-size="1.7" fill="#000080">
<text x="64.8" y="15.8">L65</text>
<text x="127.7" y="15.8">L63</text>
<text x="228.6" y="17.7">L64</text>
<text x="62.9" y="20.6">120OHM@100Mhz</text>
<text x="76.2" y="22.5">C492</text>
<text x="127.7" y="21.7">120OHM@100Mhz</text>
<text x="144.8" y="22.5">C490</text>
<text x="194.3" y="22.5">2.2uH</text>
<text x="228.6" y="23.6">120OHM@100Mhz</text>
<text x="76.2" y="26.3">22uF</text>
<text x="85.8" y="24.4">C493</text>
<text x="85.8" y="26.3">0.1uF/25V</text>
<text x="118.1" y="24.4">C489</text>
<text x="118.1" y="26.3">22uF</text>
<text x="125.8" y="24.4">C494</text>
<text x="125.8" y="26.3">0.1uF/25V</text>
<text x="144.8" y="26.3">0.1uF/25V</text>
<text x="154.3" y="24.4">C491</text>
<text x="154.3" y="26.3">0.1uF/25V</text>
<text x="207.7" y="26.3">C483</text>
<text x="207.7" y="28.2">22uF</text>
<text x="217.2" y="26.3">C484</text>
<text x="217.2" y="28.2">0.1uF/25V</text>
<text x="240.1" y="26.3">C485</text>
<text x="240.1" y="28.2">0.1uF/25V0.1uF/25V0.1uF/25V</text>
<text x="247.7" y="26.3">C486</text>
<text x="255.3" y="26.3">C488</text>
<text x="247.7" y="41.6">C487</text>
<text x="247.7" y="43.5">0.1uF/25V</text>
<text x="55.3" y="66.3">C675</text>
<text x="61" y="66.3">18pF</text>
<text x="89.6" y="70.1">U2</text>
<text x="163.9" y="77.7">R228</text>
<text x="173.4" y="77.7">R229</text>
<text x="179.1" y="77.7">R230</text>
<text x="215.3" y="77.7">R234</text>
<text x="224.8" y="77.7">510R</text>
<text x="245.8" y="75.8">J2</text>
<text x="55.3" y="83.5">C676</text>
<text x="61" y="83.5">18pF</text>
<text x="163.9" y="80">4.7K</text>
<text x="173.4" y="80">4.7K</text>
<text x="179.1" y="80">4.7K</text>
<text x="215.3" y="81.6">R235</text>
<text x="224.8" y="81.6">510R</text>
<text x="47.7" y="106.3">R231</text>
<text x="53.4" y="106.3">33R</text>
<text x="47.7" y="108.2">R232</text>
<text x="53.4" y="108.2">33R</text>
<text x="47.7" y="117.8">RN23</text>
<text x="57.2" y="117.8">33R</text>
<text x="156.2" y="119.7">R225</text>
<text x="162" y="119.7">4.7K</text>
<text x="66.7" y="125.4">R227</text>
<text x="72.4" y="125.4">1.5K</text>
<text x="64.8" y="131.1">BAS16XV2T1G</text>
<text x="156.2" y="131.1">R233</text>
<text x="215.3" y="127.3">C673</text>
<text x="215.3" y="131.1">0.1uF/25V</text>
<text x="227.7" y="127.7">C674</text>
<text x="228.1" y="130.9">1uF/25V</text>
<text x="268.6" y="127.3">HR911130A</text>
<text x="64.8" y="136.8">R226</text>
<text x="70.5" y="136.8">100K</text>
<text x="156.2" y="133">2.49K/1%</text>
<text x="83.9" y="138.7">C504</text>
<text x="83.9" y="142.5">10uF</text>
<text x="102.9" y="173">R238R239</text>
<text x="160.1" y="169.2">R240</text>
<text x="160.1" y="171.5">4.7K</text>
<text x="102.9" y="175.3">NC</text>
<text x="106.7" y="175.3">4.7K</text>
<text x="102.9" y="190.1">R237R236</text>
<text x="152.4" y="186.3">R241</text>
<text x="152.4" y="188.2">4.7K</text>
<text x="160.1" y="186.3">R242</text>
<text x="160.1" y="188.2">4.7K</text>
<text x="102.9" y="192.4">4.7KNC</text>
</g>
<g font-size="1.7" fill="#f00">
<text x="175.7" y="20.4">PHY_REGOUT L62</text>
<text x="255.7" y="20.4">PHY_ADVDDL</text>
<text x="255.7" y="35.6">PHY_DVDDL</text>
<text x="100.4" y="64.4" transform="rotate(-90 100.4 64.4)">PHY_REGOUT</text>
<text x="125.2" y="62.5" transform="rotate(-90 125.2 62.5)">PHY_DVDDL</text>
<text x="132.8" y="62.5" transform="rotate(-90 132.8 62.5)">PHY_ADVDDL</text>
<text x="145.2" y="88.9">PHY_LED2</text>
<text x="145.2" y="87">PHY_LED1</text>
<text x="145.2" y="85.1">PHY_ENB_LDO</text>
<text x="41.2" y="95.7">3</text>
<text x="41.2" y="93.7">3</text>
<text x="45.9" y="95.7">PHY_TXEN</text>
<text x="45.9" y="93.7">PHY_GTXC</text>
<text x="65.2" y="94.7">PHY_TXEN</text>
<text x="65.2" y="92.8">PHY_GTXC</text>
<text x="145.2" y="94.7">PHY_MDI3_P</text>
<text x="145.2" y="92.8">PHY_MDI3_N</text>
<text x="41.2" y="101.4">3</text>
<text x="41.2" y="99.5">3</text>
<text x="41.2" y="97.6">3</text>
<text x="45.9" y="101.4">PHY_TXD1</text>
<text x="45.9" y="99.5">PHY_TXD2</text>
<text x="45.9" y="97.6">PHY_TXD3</text>
<text x="65.2" y="100.4">PHY_TXD1</text>
<text x="65.4" y="98.5">PHY_TXD2</text>
<text x="65.4" y="96.6">PHY_TXD3</text>
<text x="145.2" y="98.5">PHY_MDI2_N</text>
<text x="145.2" y="100.4">PHY_MDI2_P</text>
<text x="13" y="107.5">3</text>
<text x="17.8" y="107.5">PHY_RXC</text>
<text x="36.6" y="108">PHY_RXDV</text>
<text x="36.6" y="106.1">PHY_RXC</text>
<text x="41.2" y="103.3">3</text>
<text x="45.9" y="103.3">PHY_TXD0</text>
<text x="65.2" y="102.3">PHY_TXD0</text>
<text x="67.1" y="108">PHY_RXCTL_ADR2</text>
<text x="67.1" y="106.1">PHY_RXC_ADR1</text>
<text x="145.2" y="106.1">PHY_MDI1_P</text>
<text x="145.2" y="104.2">PHY_MDI1_N</text>
<text x="13" y="109.4">3</text>
<text x="13" y="111.3">3</text>
<text x="13" y="113.2">3</text>
<text x="17.8" y="109.4">PHY_RXDV</text>
<text x="17.8" y="111.3">PHY_RXD3</text>
<text x="17.8" y="113.2">PHY_RXD2</text>
<text x="36.6" y="109.9">PHY_RXD3</text>
<text x="36.6" y="111.8">PHY_RXD2</text>
<text x="36.6" y="113.7">PHY_RXD1</text>
<text x="67.1" y="109.9">PHY_RXD3_ADR0</text>
<text x="67.1" y="111.8">PHY_ETH_RXD2</text>
<text x="67.1" y="113.7">PHY_RXD1_TXDLY</text>
<text x="145.2" y="111.8">PHY_MDI0_P</text>
<text x="145.2" y="109.9">PHY_MDI0_N</text>
<text x="13" y="117">3</text>
<text x="13" y="115.1">3</text>
<text x="17.8" y="117">PHY_RXD0</text>
<text x="17.8" y="115.1">PHY_RXD1</text>
<text x="36.6" y="115.6">PHY_RXD0</text>
<text x="67.1" y="115.6">PHY_RXD0_RXDLY</text>
<text x="145.2" y="119.4">PHY_INT_N</text>
<text x="24" y="122.3">3</text>
<text x="24" y="124.2">3</text>
<text x="28.8" y="122.3">PHY_MDC</text>
<text x="28.8" y="124.2">PHY_MDIO</text>
<text x="47.9" y="123.2">PHY_MDIO</text>
<text x="48" y="121.3">PHY_MDC</text>
<text x="145.2" y="123.2">PHY_RSET</text>
<text x="47.7" y="130.9">PHY_RESET D35</text>
<text x="25.2" y="132">3</text>
<text x="29.9" y="132">PHY_RESET</text>
<text x="137.6" y="176.6">PHY_RXD3_ADR0</text>
<text x="137.6" y="178.5">PHY_RXCTL_ADR2</text>
<text x="82.3" y="182.3">PHY_RXD0_RXDLY</text>
<text x="82.3" y="180.4">PHY_RXD1_TXDLY</text>
<text x="137.6" y="180.4">PHY_RXC_ADR1</text>
</g>
<g font-size="1.7" fill="#004080">
<text x="90.5" y="80.8">XI</text>
<text x="90.5" y="82.7">XO</text>
<text x="101.8" y="81.7" transform="rotate(-90 101.8 81.7)">REG_OUT</text>
<text x="107.5" y="80.1" transform="rotate(-90 107.5 80.1)">IODVDD</text>
<text x="113.2" y="81.9" transform="rotate(-90 113.2 81.9)">AVDD33_1</text>
<text x="115.1" y="81.9" transform="rotate(-90 115.1 81.9)">AVDD33_2</text>
<text x="120.9" y="81.3" transform="rotate(-90 120.9 81.3)">DVDD3V3</text>
<text x="126.6" y="79.2" transform="rotate(-90 126.6 79.2)">DVDDL</text>
<text x="130.4" y="80" transform="rotate(-90 130.4 80)">AVDDL1</text>
<text x="132.3" y="80" transform="rotate(-90 132.3 80)">AVDDL2</text>
<text x="134.2" y="80" transform="rotate(-90 134.2 80)">AVDDL3</text>
<text x="242.9" y="82.7">LD1_K</text>
<text x="242.9" y="80.8">LD2_A</text>
<text x="242.9" y="78.9">LD2_K</text>
<text x="267.5" y="81.8" transform="rotate(-90 267.5 81.8)">CASE</text>
<text x="90.5" y="88.4">CLKOUT</text>
<text x="123.5" y="86.5">LED0/ENB_LDO</text>
<text x="125.2" y="88.4">LED1/V_SEL0</text>
<text x="242.9" y="88.4">TRD3-</text>
<text x="242.9" y="84.6">LD1_A</text>
<text x="90.5" y="94.1">TXC</text>
<text x="125.2" y="90.3">LED2/V_SEL1</text>
<text x="128.8" y="94.1">MDI_D_N</text>
<text x="242.9" y="92.2">TRD3+</text>
<text x="90.5" y="101.7">TXD1</text>
<text x="90.5" y="99.8">TXD2</text>
<text x="90.5" y="97.9">TXD3</text>
<text x="90.5" y="96">TXCTL</text>
<text x="128.8" y="99.8">MDI_C_N</text>
<text x="128.8" y="101.7">MDI_C_P</text>
<text x="128.8" y="96">MDI_D_P</text>
<text x="242.9" y="99.8">TRD2+</text>
<text x="242.9" y="96">TRD2-</text>
<text x="90.5" y="107.5">RXC/ADR1</text>
<text x="90.5" y="103.7">TXD0</text>
<text x="128.8" y="105.6">MDI_B_N</text>
<text x="128.9" y="107.5">MDI_B_P</text>
<text x="242.9" y="103.7">CT</text>
<text x="90.5" y="109.4">RXCTL/ADR2</text>
<text x="90.5" y="113.2">RXD2</text>
<text x="90.5" y="111.3">RXD3/ADR0</text>
<text x="128.8" y="111.3">MDI_A_N</text>
<text x="128.9" y="113.2">MDI_A_P</text>
<text x="242.9" y="111.3">TRD1-</text>
<text x="90.5" y="117">RXD0/RXDLY</text>
<text x="90.5" y="115.1">RXD1/TXDLY</text>
<text x="242.9" y="118.9">TRD0-</text>
<text x="242.9" y="115.1">TRD1+</text>
<text x="90.5" y="122.7">MDC</text>
<text x="90.5" y="124.6">MDIO</text>
<text x="127.8" y="120.8">INTB/WOL</text>
<text x="131.7" y="124.6">RSET</text>
<text x="242.9" y="122.7">TRD0+</text>
<text x="254.2" y="124.8" transform="rotate(-90 254.2 124.8)">M5</text>
<text x="256.1" y="124.8" transform="rotate(-90 256.1 124.8)">M4</text>
<text x="261.8" y="124.8" transform="rotate(-90 261.8 124.8)">M2</text>
<text x="263.7" y="124.8" transform="rotate(-90 263.7 124.8)">M1</text>
<text x="90.5" y="128.4">RSTn</text>
<text x="111.3" y="130.5" transform="rotate(-90 111.3 130.5)">EGND</text>
</g>
<g font-size="1.7" fill="#00f">
<text x="260.5" y="82.1" transform="rotate(180 260.5 82.1)">Green</text>
<text x="261" y="78.3" transform="rotate(180 261 78.3)">Yellow</text>
<text x="272.1" y="86.9" transform="rotate(180 272.1 86.9)">8</text>
<text x="272.1" y="94.5" transform="rotate(180 272.1 94.5)">5</text>
<text x="272.1" y="90.9" transform="rotate(180 272.1 90.9)">7</text>
<text x="272.1" y="98.5" transform="rotate(180 272.1 98.5)">4</text>
<text x="272.1" y="109.7" transform="rotate(180 272.1 109.7)">6</text>
<text x="272.1" y="113.7" transform="rotate(180 272.1 113.7)">3</text>
<text x="272.1" y="117.3" transform="rotate(180 272.1 117.3)">2</text>
<text x="272.1" y="121.3" transform="rotate(180 272.1 121.3)">1</text>
</g>
<g font-size="1.4">
<text x="30.5" y="1.4">5</text>
<text x="87.7" y="1.4">4</text>
<text x="144.8" y="1.4">3</text>
<text x="202" y="1.4">2</text>
<text x="259.1" y="1.4">1</text>
<text x=".5" y="28.9">D</text>
<text x="288.2" y="28.9">D</text>
<text x=".5" y="80.3">C</text>
<text x="288.2" y="80.3">C</text>
<text x=".5" y="131.7">B</text>
<text x="288.2" y="131.7">B</text>
<text x=".5" y="183.2">A</text>
<text x="288.2" y="183.2">A</text>
<text x="30.5" y="209.1">5</text>
<text x="87.7" y="209.1">4</text>
<text x="144.8" y="209.1">3</text>
<text x="202" y="209.1">2</text>
<text x="259.1" y="209.1">1</text>
</g>
</svg>
